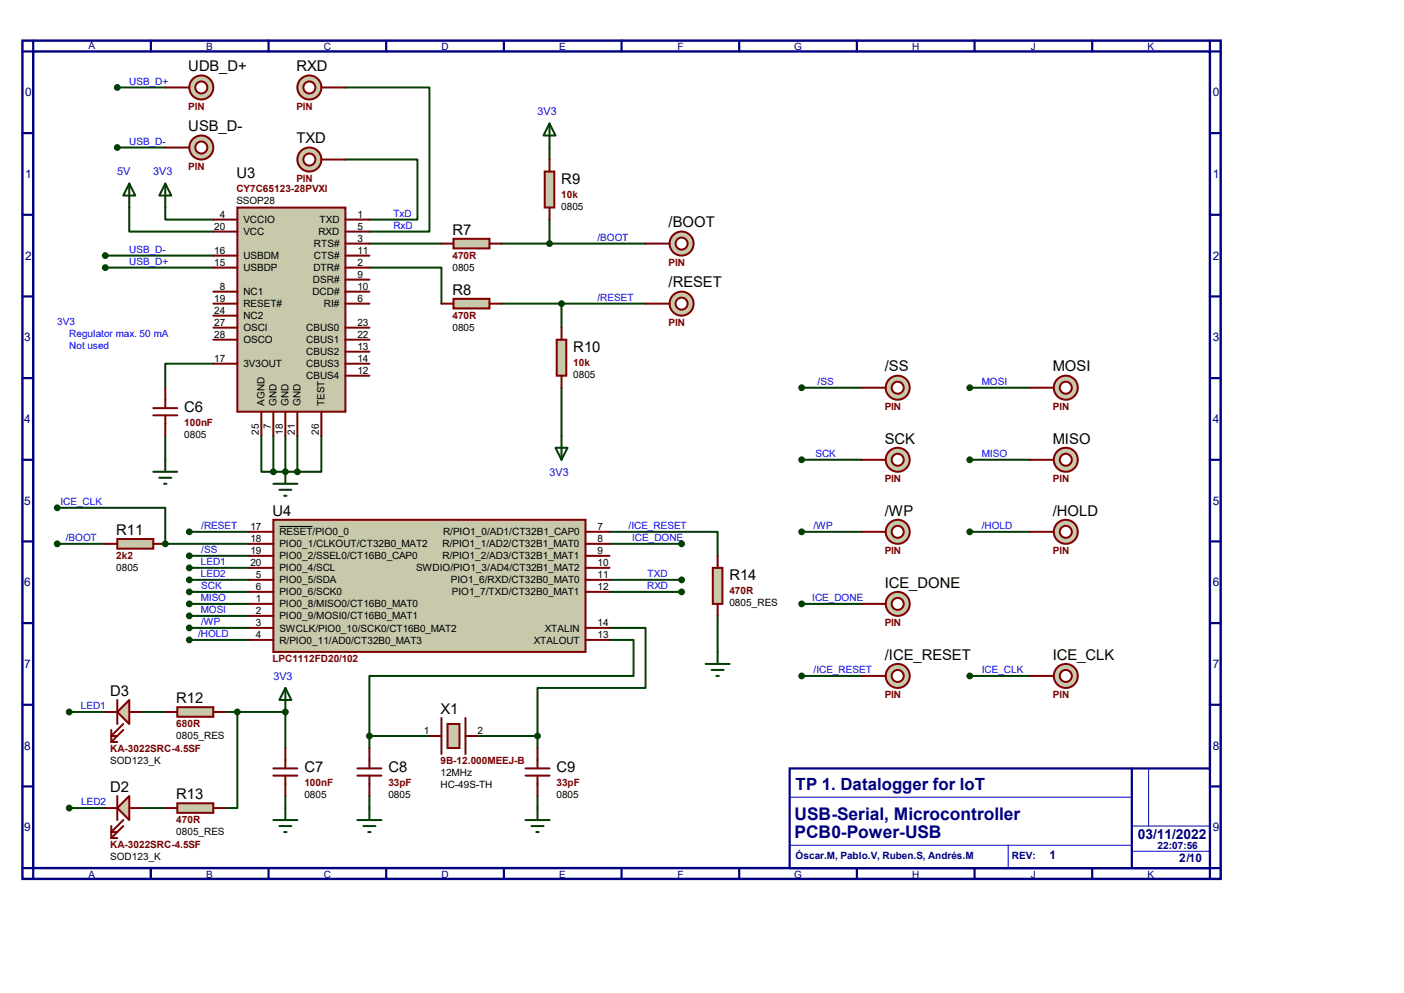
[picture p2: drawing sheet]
<svg xmlns="http://www.w3.org/2000/svg" width="297mm" height="210mm" viewBox="0 0 297 210" stroke-linecap="round" stroke-linejoin="round" font-family="sans-serif">
<path d="M4.7 8.6h253.5v177.3h-253.5zM7 10.9h248.9v172.7h-248.9z" fill="none" stroke="#000080" stroke-width=".51"/>
<path d="M7 8.6v2.3h-2.3M31.9 8.6v2.3" fill="none" stroke="#000080" stroke-width=".47"/>
<path d="M167 162.5h88.9v21.1h-88.9z" fill="#fff" stroke="#000080" stroke-width=".47"/>
<g fill="none" stroke="#000080" stroke-width=".47">
<path d="M56.8 8.6v2.3M81.7 8.6v2.3M106.6 8.6v2.3M131.5 8.6v2.3M156.4 8.6v2.3M181.3 8.6v2.3M206.2 8.6v2.3M231.1 8.6v2.3M255.9 8.6v2.3h2.3M4.7 28.2h2.3M255.9 28.2h2.3M4.7 45.4h2.3"/>
<path d="M255.9 45.4h2.3M4.7 62.7h2.3M4.7 80h2.3M255.9 62.7h2.3M255.9 80h2.3M4.7 97.2h2.3M255.9 97.2h2.3M4.7 114.5h2.3M255.9 114.5h2.3M4.7 131.8h2.3M255.9 131.8h2.3M4.7 149.1h2.3"/>
<path d="M255.9 149.1h2.3M4.7 166.3h2.3M239.4 162.5v21.1M255.9 166.3h2.3M4.7 183.6h2.3v2.3M31.9 183.6v2.3M56.8 183.6v2.3M81.7 183.6v2.3M106.6 183.6v2.3M131.5 183.6v2.3M156.4 183.6v2.3M181.3 183.6v2.3"/>
<path d="M206.2 183.6v2.3M231.1 183.6v2.3M258.2 183.6h-2.3v2.3"/>
</g>
<path d="M167 178.8h72.4M167.3 168.6h71.9M213.3 178.8v4.8M239.4 174.7h16.3M243 162.5v12.2M239.4 180h16.5" fill="none" stroke="#0000c0" stroke-width=".21"/>
<g fill="none" stroke="#004000" stroke-width=".42">
<path d="M24.8 18.5h10.2M73.1 18.5h17.7v30.5h-12.7M24.8 31.2h10.2M73.1 33.7h15.2v12.7h-10.2M116.2 31.2v2.5M22.3 54.1h22.8M22.3 56.6h22.8M35 43.9v2.5h10.1M78.1 56.6h15.3v7.6M78.1 51.5h15.3M106.1 51.5h30.5M116.2 46.4v5.1"/>
<path d="M45.1 76.9h-10.1v5.1M106.1 64.2h30.5M118.8 64.2v5.1M35 92.2v5M118.8 82v10.2M12.1 115h10.2M35 115h17.7M40 112.5h12.7M128.9 112.5h22.9v5.1"/>
</g>
<circle cx="35" cy="115" r=".21" fill="#004000"/>
<g fill="none" stroke="#004000" stroke-width=".42">
<path d="M27.3 43.9v5.1h17.8M55.3 92.2v7.6h2.5M57.8 92.2v7.6M60.4 92.2v7.6h-2.6M12.1 107.4h22.9v7.6M40 117.6h12.7M128.9 115h15.3M40 120.1h12.7M40 122.6h12.7M40 125.2h12.7M40 127.7h12.7M40 130.3h12.7"/>
<path d="M40 132.8h12.7M40 135.3h12.7M128.9 122.6h15.3M128.9 125.2h15.3"/>
</g>
<circle cx="60.4" cy="99.8" r=".21" fill="#004000"/>
<path d="M60.4 99.8h2.5M62.9 92.2v7.6M68 92.2v7.6h-5.1M14.6 150.6h7.7M29.9 150.6h5.1M47.7 150.6h2.5v20.3h-2.5M14.6 170.9h7.7M29.9 170.9h5.1" fill="none" stroke="#004000" stroke-width=".42"/>
<circle cx="60.4" cy="150.6" r=".21" fill="#004000"/>
<g fill="none" stroke="#004000" stroke-width=".42">
<path d="M169.6 82h12.7M169.6 97.2h12.7M205.1 82h12.7M205.1 97.2h12.7M169.6 112.5h12.7M205.1 112.5h12.7M128.9 135.3h5.1v7.7h-55.9v12.7M128.9 132.8h7.7v12.7h-22.9v10.2M151.8 130.3v7.6M169.6 127.7h12.7M50.2 150.6h10.2v7.6M78.1 155.7v2.5"/>
<path d="M78.1 155.7h12.7M101 155.7h12.7M113.7 155.7v2.5M169.6 143h12.7M205.1 143h12.7M60.4 168.4v2.5M78.1 168.4v2.5M113.7 168.4v2.5"/>
</g>
<path d="M50.2 43.9h22.9v43.2h-22.9z" fill="#c8c8aa" stroke="#800000" stroke-width=".42"/>
<g fill="none" stroke="#800000" stroke-width=".42">
<path d="M45.1 46.4h5.1M45.1 49h5.1M45.1 54.1h5.1M45.1 56.6h5.1M73.1 46.4h5M73.1 49h5M73.1 54.1h5M73.1 56.6h5M73.1 51.5h5M73.1 59.1h5M45.1 61.7h5.1M45.1 64.2h5.1"/>
<path d="M45.1 66.8h5.1M45.1 69.3h5.1M45.1 71.8h5.1M45.1 76.9h5.1M73.1 61.7h5M73.1 64.2h5M73.1 69.3h5M73.1 71.8h5M73.1 76.9h5M73.1 74.4h5M73.1 79.5h5M55.3 87.1v5.1"/>
<path d="M57.8 87.1v5.1M60.4 87.1v5.1M62.9 87.1v5.1M68 87.1v5.1"/>
</g>
<circle cx="42.6" cy="18.5" r="2.54" fill="#c8c8aa" stroke="#800000" stroke-width=".42"/>
<circle cx="42.6" cy="18.5" r="1.27" fill="#fff" stroke="#800000" stroke-width=".42"/>
<path d="M35 18.5h5" fill="none" stroke="#800000" stroke-width=".42"/>
<circle cx="42.6" cy="31.2" r="2.54" fill="#c8c8aa" stroke="#800000" stroke-width=".42"/>
<circle cx="42.6" cy="31.2" r="1.27" fill="#fff" stroke="#800000" stroke-width=".42"/>
<path d="M35 31.2h5" fill="none" stroke="#800000" stroke-width=".42"/>
<circle cx="65.4" cy="18.5" r="2.54" fill="#c8c8aa" stroke="#800000" stroke-width=".42"/>
<circle cx="65.4" cy="18.5" r="1.27" fill="#fff" stroke="#800000" stroke-width=".42"/>
<path d="M68 18.5h5.1" fill="none" stroke="#800000" stroke-width=".42"/>
<circle cx="65.4" cy="33.7" r="2.54" fill="#c8c8aa" stroke="#800000" stroke-width=".42"/>
<circle cx="65.4" cy="33.7" r="1.27" fill="#fff" stroke="#800000" stroke-width=".42"/>
<path d="M68 33.7h5.1" fill="none" stroke="#800000" stroke-width=".42"/>
<path d="M95.9 50.5h7.6v2h-7.6z" fill="#c8c8aa" stroke="#800000" stroke-width=".42"/>
<path d="M93.4 51.5h2.5M103.5 51.5h2.6" fill="none" stroke="#800000" stroke-width=".42"/>
<path d="M95.9 63.2h7.6v2h-7.6z" fill="#c8c8aa" stroke="#800000" stroke-width=".42"/>
<path d="M93.4 64.2h2.5M103.5 64.2h2.6" fill="none" stroke="#800000" stroke-width=".42"/>
<path d="M115.2 36.3h2.1v7.6h-2.1z" fill="#c8c8aa" stroke="#800000" stroke-width=".42"/>
<path d="M116.2 33.7v2.6M116.2 43.9v2.5" fill="none" stroke="#800000" stroke-width=".42"/>
<path d="M117.8 71.8h2v7.7h-2z" fill="#c8c8aa" stroke="#800000" stroke-width=".42"/>
<path d="M118.8 69.3v2.5M118.8 79.5v2.5" fill="none" stroke="#800000" stroke-width=".42"/>
<circle cx="144.2" cy="51.5" r="2.54" fill="#c8c8aa" stroke="#800000" stroke-width=".42"/>
<circle cx="144.2" cy="51.5" r="1.27" fill="#fff" stroke="#800000" stroke-width=".42"/>
<path d="M136.6 51.5h5" fill="none" stroke="#800000" stroke-width=".42"/>
<circle cx="144.2" cy="64.2" r="2.54" fill="#c8c8aa" stroke="#800000" stroke-width=".42"/>
<circle cx="144.2" cy="64.2" r="1.27" fill="#fff" stroke="#800000" stroke-width=".42"/>
<path d="M136.6 64.2h5" fill="none" stroke="#800000" stroke-width=".42"/>
<path d="M57.8 109.9h66.1v28h-66.1z" fill="#c8c8aa" stroke="#800000" stroke-width=".42"/>
<g fill="none" stroke="#800000" stroke-width=".42">
<path d="M52.7 115h5.1M52.7 112.5h5.1M52.7 117.6h5.1M123.9 115h5M123.9 112.5h5M123.9 117.6h5M52.7 120.1h5.1M52.7 122.6h5.1M52.7 125.2h5.1M52.7 127.7h5.1M52.7 130.3h5.1M52.7 132.8h5.1"/>
<path d="M52.7 135.3h5.1M123.9 120.1h5M123.9 122.6h5M123.9 125.2h5M123.9 132.8h5M123.9 135.3h5"/>
</g>
<path d="M59.1 111.3h7" fill="none" stroke="#000" stroke-width=".21"/>
<path d="M24.8 114h7.6v2h-7.6z" fill="#c8c8aa" stroke="#800000" stroke-width=".42"/>
<path d="M22.3 115h2.5M32.4 115h2.6" fill="none" stroke="#800000" stroke-width=".42"/>
<path d="M37.5 149.6h7.6v2h-7.6z" fill="#c8c8aa" stroke="#800000" stroke-width=".42"/>
<path d="M35 150.6h2.5M45.1 150.6h2.6" fill="none" stroke="#800000" stroke-width=".42"/>
<path d="M37.5 169.9h7.6v2h-7.6z" fill="#c8c8aa" stroke="#800000" stroke-width=".42"/>
<path d="M35 170.9h2.5M45.1 170.9h2.6" fill="none" stroke="#800000" stroke-width=".42"/>
<path d="M150.8 120.1h2v7.6h-2z" fill="#c8c8aa" stroke="#800000" stroke-width=".42"/>
<path d="M151.8 117.6v2.5M151.8 127.7v2.6M93.4 151.8v7.7M98.5 151.8v7.7M113.7 158.2v4.3M111.2 164h5M111.2 162.5h5M113.7 164v4.4" fill="none" stroke="#800000" stroke-width=".42"/>
<path d="M94.7 153.1h2.5v5.1h-2.5z" fill="#c8c8aa" stroke="#800000" stroke-width=".42"/>
<path d="M90.8 155.7h2.6M98.5 155.7h2.5" fill="none" stroke="#800000" stroke-width=".42"/>
<circle cx="225.5" cy="82" r="2.54" fill="#c8c8aa" stroke="#800000" stroke-width=".42"/>
<circle cx="225.5" cy="82" r="1.27" fill="#fff" stroke="#800000" stroke-width=".42"/>
<path d="M217.8 82h5.1" fill="none" stroke="#800000" stroke-width=".42"/>
<circle cx="225.5" cy="97.2" r="2.54" fill="#c8c8aa" stroke="#800000" stroke-width=".42"/>
<circle cx="225.5" cy="97.2" r="1.27" fill="#fff" stroke="#800000" stroke-width=".42"/>
<path d="M217.8 97.2h5.1" fill="none" stroke="#800000" stroke-width=".42"/>
<circle cx="225.5" cy="112.5" r="2.54" fill="#c8c8aa" stroke="#800000" stroke-width=".42"/>
<circle cx="225.5" cy="112.5" r="1.27" fill="#fff" stroke="#800000" stroke-width=".42"/>
<path d="M217.8 112.5h5.1" fill="none" stroke="#800000" stroke-width=".42"/>
<circle cx="189.9" cy="143" r="2.54" fill="#c8c8aa" stroke="#800000" stroke-width=".42"/>
<circle cx="189.9" cy="143" r="1.27" fill="#fff" stroke="#800000" stroke-width=".42"/>
<path d="M182.3 143h5.1" fill="none" stroke="#800000" stroke-width=".42"/>
<circle cx="225.5" cy="143" r="2.54" fill="#c8c8aa" stroke="#800000" stroke-width=".42"/>
<circle cx="225.5" cy="143" r="1.27" fill="#fff" stroke="#800000" stroke-width=".42"/>
<path d="M217.8 143h5.1" fill="none" stroke="#800000" stroke-width=".42"/>
<circle cx="189.9" cy="82" r="2.54" fill="#c8c8aa" stroke="#800000" stroke-width=".42"/>
<circle cx="189.9" cy="82" r="1.27" fill="#fff" stroke="#800000" stroke-width=".42"/>
<path d="M182.3 82h5.1" fill="none" stroke="#800000" stroke-width=".42"/>
<circle cx="189.9" cy="97.2" r="2.54" fill="#c8c8aa" stroke="#800000" stroke-width=".42"/>
<circle cx="189.9" cy="97.2" r="1.27" fill="#fff" stroke="#800000" stroke-width=".42"/>
<path d="M182.3 97.2h5.1" fill="none" stroke="#800000" stroke-width=".42"/>
<circle cx="189.9" cy="112.5" r="2.54" fill="#c8c8aa" stroke="#800000" stroke-width=".42"/>
<circle cx="189.9" cy="112.5" r="1.27" fill="#fff" stroke="#800000" stroke-width=".42"/>
<path d="M182.3 112.5h5.1" fill="none" stroke="#800000" stroke-width=".42"/>
<circle cx="189.9" cy="127.7" r="2.54" fill="#c8c8aa" stroke="#800000" stroke-width=".42"/>
<circle cx="189.9" cy="127.7" r="1.27" fill="#fff" stroke="#800000" stroke-width=".42"/>
<path d="M32.4 87.8h5.1M32.4 86.3h5.1M35 82v4.3M35 87.8v4.4M182.3 127.7h5.1" fill="none" stroke="#800000" stroke-width=".42"/>
<g fill="none" stroke="#004000" stroke-width=".42">
<path d="M27.3 38.8l1.3 2.6h-2.5zM27.3 38.8v5.1M35 38.8l1.2 2.6h-2.5zM35 38.8v5.1M116.2 26.1l1.3 2.6h-2.5zM116.2 26.1v5.1M32.4 99.8h5.1M35 97.2v2.6M60.4 99.8v2.5M117.5 94.7h2.6l-1.3 2.5zM118.8 92.2v5M33.7 101h2.5"/>
<path d="M34.7 102.3h.5M57.8 102.3h5.1M59.1 103.6h2.5M60.1 104.9h.5"/>
</g>
<g fill="#004000" stroke="#004000" stroke-width=".42">
<circle cx="116.2" cy="51.5" r=".51"/>
<circle cx="118.8" cy="64.2" r=".51"/>
<circle cx="24.8" cy="31.2" r=".51"/>
<circle cx="24.8" cy="18.5" r=".51"/>
<circle cx="22.3" cy="54.1" r=".51"/>
<circle cx="22.3" cy="56.6" r=".51"/>
<circle cx="12.1" cy="115" r=".51"/>
<circle cx="40" cy="112.5" r=".51"/>
<circle cx="35" cy="115" r=".51"/>
<circle cx="12.1" cy="107.4" r=".51"/>
<circle cx="40" cy="117.6" r=".51"/>
<circle cx="40" cy="120.1" r=".51"/>
<circle cx="40" cy="122.6" r=".51"/>
<circle cx="40" cy="125.2" r=".51"/>
<circle cx="40" cy="127.7" r=".51"/>
<circle cx="40" cy="130.3" r=".51"/>
<circle cx="40" cy="132.8" r=".51"/>
<circle cx="40" cy="135.3" r=".51"/>
<circle cx="144.2" cy="115" r=".51"/>
<circle cx="144.2" cy="122.6" r=".51"/>
<circle cx="144.2" cy="125.2" r=".51"/>
<circle cx="57.8" cy="99.8" r=".51"/>
<circle cx="60.4" cy="99.8" r=".51"/>
<circle cx="62.9" cy="99.8" r=".51"/>
</g>
<path d="M24.8 150.6l2.5-2.6v5.1z" fill="#c8c8aa" stroke="#800000" stroke-width=".42"/>
<path d="M22.3 150.6h2.5M23.5 156.9h1.3M23.5 154.4v2.5M24.8 148v5.1M26.1 153.1l-2.6 2.6h1.3M26.1 154.4l-2.6 2.5M27.3 150.6h2.6" fill="none" stroke="#800000" stroke-width=".42"/>
<circle cx="14.6" cy="150.6" r=".51" fill="#004000" stroke="#004000" stroke-width=".42"/>
<path d="M24.8 170.9l2.5-2.5v5z" fill="#c8c8aa" stroke="#800000" stroke-width=".42"/>
<g fill="none" stroke="#800000" stroke-width=".42">
<path d="M60.4 158.2v4.3M78.1 158.2v4.3M22.3 170.9h2.5M23.5 177.2h1.3M23.5 174.7v2.5M24.8 168.4v5M26.1 173.4l-2.6 2.6h1.3M26.1 174.7l-2.6 2.5M27.3 170.9h2.6M57.8 164h5.1M57.8 162.5h5.1M60.4 164v4.4"/>
<path d="M75.6 164h5.1M75.6 162.5h5.1M78.1 164v4.4"/>
</g>
<g fill="#004000" stroke="#004000" stroke-width=".42">
<circle cx="14.6" cy="170.9" r=".51"/>
<circle cx="50.2" cy="150.6" r=".51"/>
<circle cx="60.4" cy="150.6" r=".51"/>
<circle cx="78.1" cy="155.7" r=".51"/>
<circle cx="113.7" cy="155.7" r=".51"/>
<circle cx="169.6" cy="82" r=".51"/>
<circle cx="169.6" cy="97.2" r=".51"/>
<circle cx="169.6" cy="112.5" r=".51"/>
<circle cx="169.6" cy="127.7" r=".51"/>
<circle cx="169.6" cy="143" r=".51"/>
<circle cx="205.1" cy="143" r=".51"/>
<circle cx="205.1" cy="112.5" r=".51"/>
<circle cx="205.1" cy="97.2" r=".51"/>
<circle cx="205.1" cy="82" r=".51"/>
</g>
<g fill="none" stroke="#004000" stroke-width=".42">
<path d="M151.8 137.9v2.5M60.4 145.5l1.2 2.5h-2.5zM60.4 145.5v5.1M149.3 140.4h5M150.5 141.7h2.6M151.6 143h.5M57.8 173.4h5.1M59.1 174.7h2.5M60.1 176h.5M60.4 170.9v2.5M75.6 173.4h5.1M76.9 174.7h2.5"/>
<path d="M77.9 176h.5M78.1 170.9v2.5M111.2 173.4h5M112.4 174.7h2.6M113.5 176h.5M113.7 170.9v2.5"/>
</g>
<g font-size="3.7" fill="#000080">
<text x="168.1" y="173.5">USB-Serial, Microcontroller</text>
<text x="168.1" y="177.3">PCB0-Power-USB</text>
</g>
<text font-size="3.6" fill="#000080" x="168.3" y="167.1">TP 1. Datalogger for IoT</text>
<g font-size="3.1">
<text x="39.8" y="15.1">UDB_D+</text>
<text x="62.7" y="15.1">RXD</text>
<text x="39.8" y="27.8">USB_D-</text>
<text x="62.7" y="30.3">TXD</text>
<text x="50" y="37.6">U3</text>
<text x="118.7" y="38.9">R9</text>
<text x="95.7" y="49.6">R7</text>
<text x="141.4" y="48.1">/BOOT</text>
<text x="95.7" y="62.3">R8</text>
<text x="141.4" y="60.8">/RESET</text>
<text x="121.3" y="74.5">R10</text>
<text x="187.2" y="78.6">/SS</text>
<text x="222.7" y="78.6">MOSI</text>
<text x="39" y="87.2">C6</text>
<text x="187.2" y="93.8">SCK</text>
<text x="222.7" y="93.8">MISO</text>
<text x="24.6" y="113.1">R11</text>
<text x="57.6" y="109.1">U4</text>
<text x="187.2" y="109.1">/WP</text>
<text x="222.7" y="109.1">/HOLD</text>
<text x="154.3" y="122.7">R14</text>
<text x="187.2" y="124.3">ICE_DONE</text>
<text x="187.2" y="139.5">/ICE_RESET</text>
<text x="222.7" y="139.5">ICE_CLK</text>
<text x="23.3" y="147.2">D3</text>
<text x="37.3" y="148.7">R12</text>
<text x="93.2" y="151">X1</text>
<text x="23.3" y="167.5">D2</text>
<text x="64.4" y="163.4">C7</text>
<text x="82.2" y="163.4">C8</text>
<text x="117.7" y="163.4">C9</text>
<text x="37.3" y="169">R13</text>
</g>
<text font-size="2.9" fill="#000080" x="240.7" y="177.5">03/11/2022</text>
<g font-size="2.5" fill="#000080">
<text x="5.3" y="20.4">0</text>
<text x="256.5" y="20.4">0</text>
<text x="5.3" y="37.7">1</text>
<text x="256.5" y="37.7">1</text>
<text x="5.3" y="54.9">2</text>
<text x="256.5" y="54.9">2</text>
<text x="5.1" y="72.2">3</text>
<text x="256.5" y="72.2">3</text>
<text x="5.1" y="89.5">4</text>
<text x="256.5" y="89.5">4</text>
<text x="5.1" y="106.8">5</text>
<text x="256.5" y="106.8">5</text>
<text x="5.1" y="124">6</text>
<text x="256.5" y="124">6</text>
<text x="5.1" y="141.3">7</text>
<text x="256.5" y="141.3">7</text>
<text x="5.1" y="158.6">8</text>
<text x="256.5" y="158.6">8</text>
<text x="5.1" y="175.9">9</text>
<text x="256.5" y="175.9">9</text>
<text x="222" y="181.7">1</text>
<text x="249.4" y="182.2">2/10</text>
</g>
<g font-size="2.3" fill="#00f">
<text x="113.7" y="24.4">3V3</text>
<text x="24.8" y="37.1">5V</text>
<text x="32.4" y="37.1">3V3</text>
<text x="116.2" y="100.6">3V3</text>
<text x="57.8" y="143.8">3V3</text>
</g>
<g font-size="2.1" fill="#000080">
<text x="18.8" y="10.4">A</text>
<text x="43.6" y="10.6">B</text>
<text x="68.5" y="10.6">C</text>
<text x="93.4" y="10.6">D</text>
<text x="118.3" y="10.6">E</text>
<text x="143.3" y="10.6">F</text>
<text x="168" y="10.6">G</text>
<text x="192.9" y="10.6">H</text>
<text x="218.1" y="10.6">J</text>
<text x="242.8" y="10.6">K</text>
<text x="244.9" y="179.6">22:07:56</text>
<text x="18.8" y="185.6">A</text>
<text x="43.6" y="185.6">B</text>
<text x="68.5" y="185.6">C</text>
<text x="93.4" y="185.6">D</text>
<text x="118.3" y="185.6">E</text>
<text x="143.3" y="185.6">F</text>
<text x="168" y="185.6">G</text>
<text x="168.3" y="181.7">Óscar.M, Pablo.V, Ruben.S, Andrés.M</text>
<text x="192.9" y="185.6">H</text>
<text x="214.1" y="181.6">REV:</text>
<text x="218.1" y="185.6">J</text>
<text x="242.8" y="185.6">K</text>
</g>
<g font-size="2.1" fill="#00f">
<text x="27.3" y="17.9">USB_D+</text>
<text x="27.3" y="30.6">USB_D-</text>
<text x="83.2" y="45.8">TxD</text>
<text x="27.3" y="53.5">USB_D-</text>
<text x="83.2" y="48.4">RxD</text>
<text x="126.4" y="50.9">/BOOT</text>
<text x="27.3" y="56">USB_D+</text>
<text x="126.4" y="63.6">/RESET</text>
<text x="12.1" y="68.7">3V3</text>
<text x="14.6" y="71.2">Regulator max. 50 mA</text>
<text x="14.6" y="73.8">Not used</text>
<text x="173" y="81.4">/SS</text>
<text x="207.7" y="81.4">MOSI</text>
<text x="172.5" y="96.6">SCK</text>
<text x="207.7" y="96.6">MISO</text>
<text x="12.8" y="106.8">ICE_CLK</text>
<text x="42.6" y="111.9">/RESET</text>
<text x="133" y="111.9">/ICE_RESET</text>
<text x="172.1" y="111.9">/WP</text>
<text x="207.7" y="111.9">/HOLD</text>
<text x="13.9" y="114.4">/BOOT</text>
<text x="42.5" y="119.5">LED1</text>
<text x="42.6" y="117">/SS</text>
<text x="133.7" y="114.4">ICE_DONE</text>
<text x="42.5" y="122">LED2</text>
<text x="42.6" y="124.6">SCK</text>
<text x="136.9" y="124.6">RXD</text>
<text x="137" y="122">TXD</text>
<text x="42.5" y="127.1">MISO</text>
<text x="42.5" y="129.7">MOSI</text>
<text x="171.8" y="127.1">ICE_DONE</text>
<text x="41.9" y="134.7">/HOLD</text>
<text x="42.6" y="132.2">/WP</text>
<text x="172.1" y="142.4">/ICE_RESET</text>
<text x="207.7" y="142.4">ICE_CLK</text>
<text x="17.1" y="150">LED1</text>
<text x="17.2" y="170.3">LED2</text>
</g>
<g font-size="2.1" fill="#800000">
<text x="39.8" y="23.2">PIN</text>
<text x="62.7" y="23.2">PIN</text>
<text x="39.8" y="35.9">PIN</text>
<text x="50" y="40.6">CY7C65123-28PVXI</text>
<text x="62.7" y="38.5">PIN</text>
<text x="118.7" y="41.9">10k</text>
<text x="95.7" y="54.7">470R</text>
<text x="141.4" y="56.3">PIN</text>
<text x="95.7" y="67.4">470R</text>
<text x="141.4" y="69">PIN</text>
<text x="121.3" y="77.4">10k</text>
<text x="187.2" y="86.7">PIN</text>
<text x="222.7" y="86.7">PIN</text>
<text x="39" y="90.1">100nF</text>
<text x="187.2" y="102">PIN</text>
<text x="222.7" y="102">PIN</text>
<text x="24.6" y="118.2">2k2</text>
<text x="187.2" y="117.2">PIN</text>
<text x="222.7" y="117.2">PIN</text>
<text x="154.3" y="125.7">470R</text>
<text x="187.2" y="132.5">PIN</text>
<text x="57.6" y="140.1">LPC1112FD20/102</text>
<text x="187.2" y="147.7">PIN</text>
<text x="222.7" y="147.7">PIN</text>
<text x="37.3" y="153.8">680R</text>
<text x="23.3" y="159.1">KA-3022SRC-4.5SF</text>
<text x="93.2" y="161.7">9B-12.000MEEJ-B</text>
<text x="64.4" y="166.3">100nF</text>
<text x="82.2" y="166.3">33pF</text>
<text x="117.7" y="166.3">33pF</text>
<text x="23.3" y="179.5">KA-3022SRC-4.5SF</text>
<text x="37.3" y="174.1">470R</text>
</g>
<g font-size="2.1">
<text x="46.5" y="46.1">4</text>
<text x="50" y="43.1">SSOP28</text>
<text x="51.5" y="47.2">VCCIO</text>
<text x="67.6" y="47.2">TXD</text>
<text x="75.6" y="46.1">1</text>
<text x="118.7" y="44.4">0805</text>
<text x="45.3" y="48.6">20</text>
<text x="45.3" y="53.7">16</text>
<text x="51.5" y="49.7">VCC</text>
<text x="66.4" y="52.3">RTS#</text>
<text x="67.4" y="49.7">RXD</text>
<text x="75.6" y="48.6">5</text>
<text x="75.6" y="51.1">3</text>
<text x="75.6" y="53.7">11</text>
<text x="45.3" y="56.2">15</text>
<text x="51.5" y="54.8">USBDM</text>
<text x="51.5" y="57.4">USBDP</text>
<text x="66.2" y="59.9">DSR#</text>
<text x="66.3" y="57.4">DTR#</text>
<text x="66.4" y="54.8">CTS#</text>
<text x="75.6" y="58.8">9</text>
<text x="75.6" y="56.2">2</text>
<text x="95.7" y="57.2">0805</text>
<text x="45.3" y="63.8">19</text>
<text x="46.5" y="61.3">8</text>
<text x="51.5" y="62.4">NC1</text>
<text x="51.5" y="65">RESET#</text>
<text x="66.1" y="62.4">DCD#</text>
<text x="68.5" y="65">RI#</text>
<text x="75.6" y="61.3">10</text>
<text x="75.6" y="63.8">6</text>
<text x="45.3" y="66.4">24</text>
<text x="45.3" y="68.9">27</text>
<text x="45.3" y="71.5">28</text>
<text x="51.5" y="67.5">NC2</text>
<text x="51.5" y="70.1">OSCI</text>
<text x="64.8" y="70.1">CBUS0</text>
<text x="75.6" y="68.9">23</text>
<text x="75.6" y="71.5">22</text>
<text x="95.7" y="69.9">0805</text>
<text x="45.3" y="76.5">17</text>
<text x="51.5" y="72.6">OSCO</text>
<text x="51.5" y="77.7">3V3OUT</text>
<text x="64.8" y="72.6">CBUS1</text>
<text x="64.8" y="75.1">CBUS2</text>
<text x="64.8" y="77.7">CBUS3</text>
<text x="75.6" y="74">13</text>
<text x="75.6" y="76.5">14</text>
<text x="64.8" y="80.2">CBUS4</text>
<text x="75.6" y="79.1">12</text>
<text x="121.3" y="79.9">0805</text>
<text x="56" y="85.8" transform="rotate(-90 56 85.8)">AGND</text>
<text x="58.5" y="85.8" transform="rotate(-90 58.5 85.8)">GND</text>
<text x="61" y="85.8" transform="rotate(-90 61 85.8)">GND</text>
<text x="63.6" y="85.8" transform="rotate(-90 63.6 85.8)">GND</text>
<text x="68.7" y="85.8" transform="rotate(-90 68.7 85.8)">TEST</text>
<text x="39" y="92.6">0805</text>
<text x="54.8" y="91.9" transform="rotate(-90 54.8 91.9)">25</text>
<text x="57.3" y="90.8" transform="rotate(-90 57.3 90.8)">7</text>
<text x="59.9" y="91.9" transform="rotate(-90 59.9 91.9)">18</text>
<text x="62.4" y="91.9" transform="rotate(-90 62.4 91.9)">21</text>
<text x="67.5" y="91.9" transform="rotate(-90 67.5 91.9)">26</text>
<text x="53" y="112.1">17</text>
<text x="59.1" y="113.2">RESET/PIO0_0</text>
<text x="93.7" y="113.2">R/PIO1_0/AD1/CT32B1_CAP0</text>
<text x="126.4" y="112.1">7</text>
<text x="53" y="114.6">18</text>
<text x="53" y="117.2">19</text>
<text x="53" y="119.7">20</text>
<text x="59.1" y="115.8">PIO0_1/CLKOUT/CT32B0_MAT2</text>
<text x="59.1" y="118.3">PIO0_2/SSEL0/CT16B0_CAP0</text>
<text x="93.6" y="115.8">R/PIO1_1/AD2/CT32B1_MAT0</text>
<text x="93.6" y="118.3">R/PIO1_2/AD3/CT32B1_MAT1</text>
<text x="126.4" y="114.6">8</text>
<text x="126.4" y="117.2">9</text>
<text x="126.4" y="119.7">10</text>
<text x="24.6" y="120.7">0805</text>
<text x="54.1" y="122.3">5</text>
<text x="54.1" y="124.8">6</text>
<text x="59.1" y="120.9">PIO0_4/SCL</text>
<text x="59.1" y="123.4">PIO0_5/SDA</text>
<text x="59.1" y="125.9">PIO0_6/SCK0</text>
<text x="88" y="120.9">SWDIO/PIO1_3/AD4/CT32B1_MAT2</text>
<text x="95.4" y="123.4">PIO1_6/RXD/CT32B0_MAT0</text>
<text x="95.6" y="125.9">PIO1_7/TXD/CT32B0_MAT1</text>
<text x="126.4" y="122.3">11</text>
<text x="126.4" y="124.8">12</text>
<text x="54.1" y="127.3">1</text>
<text x="54.1" y="129.9">2</text>
<text x="59.1" y="128.5">PIO0_8/MISO0/CT16B0_MAT0</text>
<text x="59.1" y="131">PIO0_9/MOSI0/CT16B0_MAT1</text>
<text x="154.3" y="128.2">0805_RES</text>
<text x="54.1" y="132.4">3</text>
<text x="54.1" y="135">4</text>
<text x="59.1" y="133.6">SWCLK/PIO0_10/SCK0/CT16B0_MAT2</text>
<text x="59.1" y="136.1">R/PIO0_11/AD0/CT32B0_MAT3</text>
<text x="112.9" y="136.1">XTALOUT</text>
<text x="115.2" y="133.6">XTALIN</text>
<text x="126.4" y="132.4">14</text>
<text x="126.4" y="135">13</text>
<text x="89.7" y="155.3">1</text>
<text x="101" y="155.3">2</text>
<text x="23.3" y="161.6">SOD123_K</text>
<text x="37.3" y="156.3">0805_RES</text>
<text x="93.2" y="164.2">12MHz</text>
<text x="93.2" y="166.7">HC-49S-TH</text>
<text x="64.4" y="168.8">0805</text>
<text x="82.2" y="168.8">0805</text>
<text x="117.7" y="168.8">0805</text>
<text x="37.3" y="176.6">0805_RES</text>
<text x="23.3" y="181.9">SOD123_K</text>
</g>
</svg>
